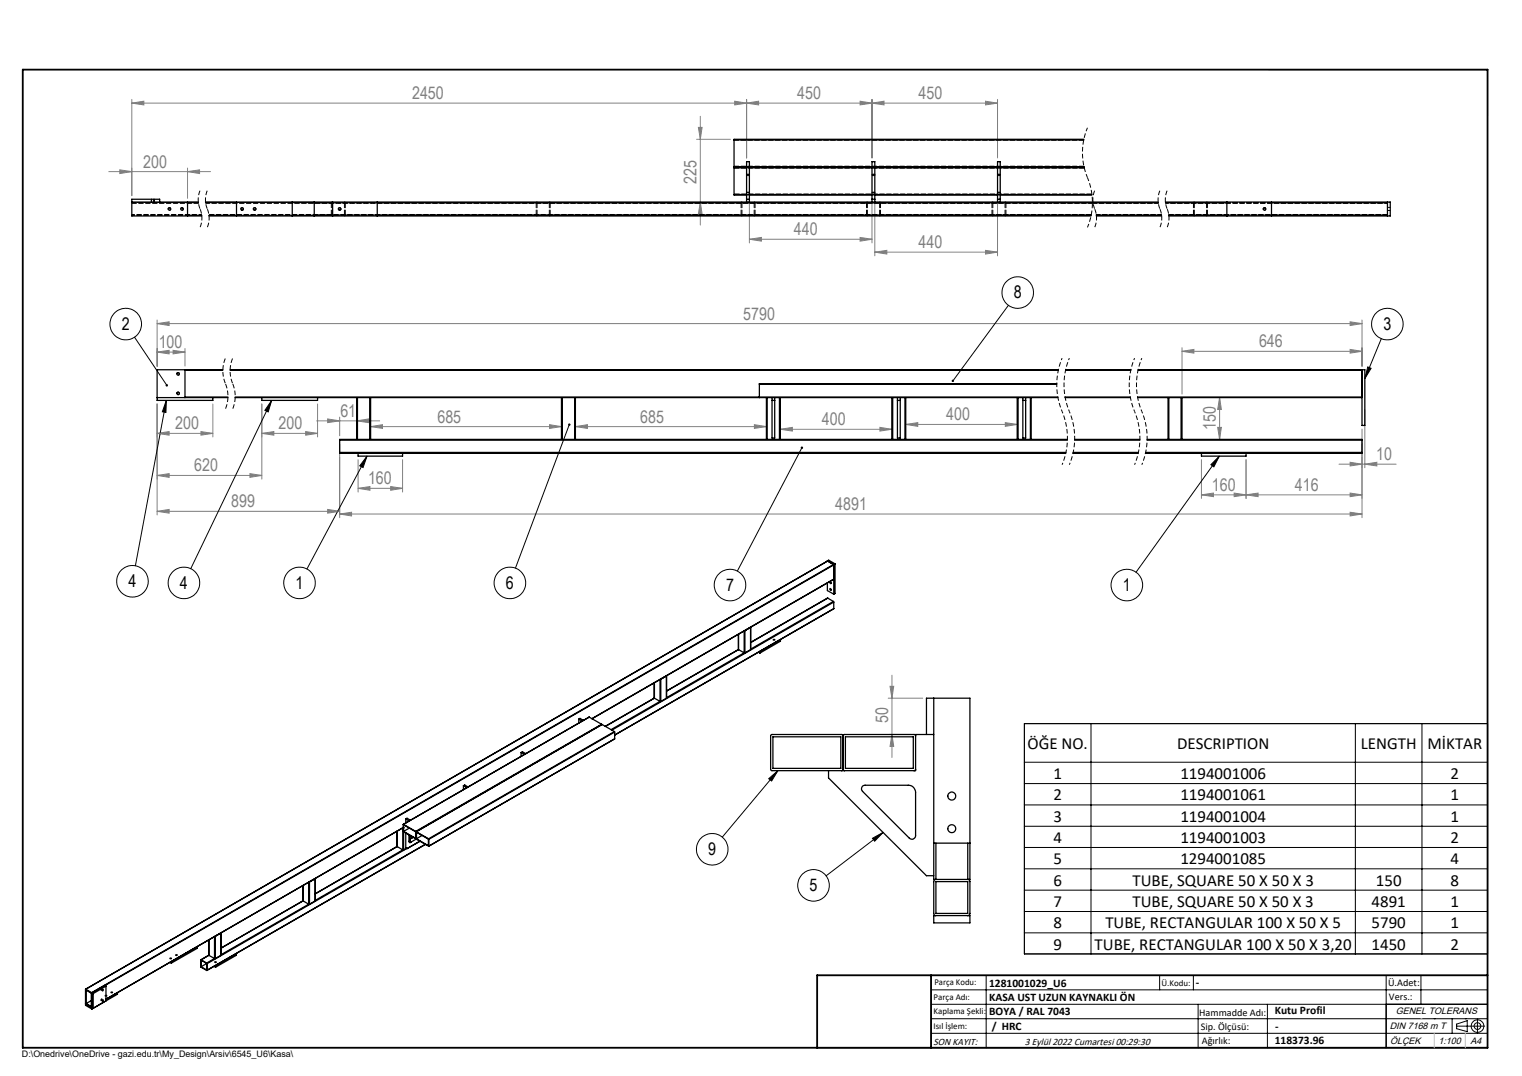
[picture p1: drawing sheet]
<svg xmlns="http://www.w3.org/2000/svg" width="420mm" height="297mm" viewBox="0 0 420 297" stroke-linecap="round" stroke-linejoin="round" font-family="sans-serif">
<g fill="none" stroke="#000" stroke-width=".28" stroke-dasharray="1.3 .6" stroke-dashoffset="-.1" stroke-linecap="butt">
<path d="M55.2 52.6l-.5 2.5 .5 2.6M55.2 57.7l.5 2.5-.5 2.6M57.2 52.6l-.5 2.5 .5 2.6M57.2 57.7l.5 2.5-.5 2.6M302.1 52.6l-.5 2.5 .5 2.6M302.1 57.7l.5 2.5-.5 2.6M320.1 52.6l-.5 2.5 .5 2.6M320.1 57.7l.5 2.5-.5 2.6M322.1 52.6l-.5 2.5 .5 2.6M322.1 57.7l.5 2.5-.5 2.6M62.2 98.9a9.1 9.1 0 0 0 0 7M64.2 98.9a9.1 9.1 0 0 0 0 7"/>
<path d="M62.2 105.9a9.1 9.1 0 0 1 0 7M64.2 105.9a9.1 9.1 0 0 1 0 7"/>
</g>
<path d="M300.1 35.3a17.9 17.9 0 0 0 0 13.7M300.1 49a17.9 17.9 0 0 1 0 13.8" fill="none" stroke="#000" stroke-width=".28" stroke-dasharray="1.3 .6" stroke-dashoffset=".2" stroke-linecap="butt"/>
<path d="M293.1 98.9a19.1 19.1 0 0 0 0 14.7M295.1 98.9a19.1 19.1 0 0 0 0 14.7M313.1 98.9a19.1 19.1 0 0 0 0 14.7M315.1 98.9a19.1 19.1 0 0 0 0 14.7M293.1 113.6a19.1 19.1 0 0 1 0 14.7M295.1 113.6a19.1 19.1 0 0 1 0 14.7M313.1 113.6a19.1 19.1 0 0 1 0 14.7M315.1 113.6a19.1 19.1 0 0 1 0 14.7" fill="none" stroke="#000" stroke-width=".28" stroke-dasharray="1.3 .6" stroke-dashoffset=".7" stroke-linecap="butt"/>
<g fill="none" stroke="#000" stroke-width=".28">
<path d="M350.2 19.2h60.3v12.6M41.8 55v.8M42.5 55v.8M46.4 57.8a.38 .38 0 0 1 .3-.5 .38 .38 0 0 1 .4 .4 .38 .38 0 0 1-.4 .4M49.8 57.8a.38 .38 0 0 1 .4-.5 .38 .38 0 0 1 .4 .4 .38 .38 0 0 1-.5 .4M66.4 57.8a.38 .38 0 0 1 .4-.5 .38 .38 0 0 1 .4 .4 .38 .38 0 0 1-.5 .4M69.9 57.8a.38 .38 0 0 1 .3-.5 .38 .38 0 0 1 .4 .4 .38 .38 0 0 1-.4 .4M93.3 57.8a.38 .38 0 0 1 .4-.5 .38 .38 0 0 1 .4 .4 .38 .38 0 0 1-.5 .4M348.6 57.8a.38 .38 0 0 1 .3-.5 .38 .38 0 0 1 .4 .5 .38 .38 0 0 1-.5 .3M37.1 93.1l8.9 13.3M278.3 84.3l-15.3 20.8M381.2 93.5l-4.6 11"/>
<path d="M45.9 110.5l-.1 3.3-1-.1zM45.9 110.5l-8.5 45.7M48.8 103.3a.39 .39 0 0 1 .3-.5 .39 .39 0 0 1 .4 .4 .39 .39 0 0 1-.5 .4M48.8 108.7a.39 .39 0 0 1 .3-.5 .39 .39 0 0 1 .4 .4 .39 .39 0 0 1-.5 .4M75 110.5l-1 3.2-.9-.4zM75 110.5l-22.4 46.5M157.1 117.2l-14.9 39.6M377.4 101.3l1 .4-1.8 2.8zM101.3 125.9l-1.1 3.1-.9-.4zM101.3 125.9l-16.6 31.2M221.3 123.6l-17.8 34M336.5 125.9l-1.5 3-.8-.6z"/>
<path d="M336.5 125.9l-23 32.1M282.7 199.7h127.8v63.6h-127.8zM301.1 199.7v63.6M374 199.7v63.6M392.4 199.7v63.6M212.1 214.9l2.6-2.2-1.8 2.9zM214.7 212.7l-15.4 18.4M282.7 210.4h127.8M282.7 216.3h127.8M240.8 231.4l2.9-1.6-2.3 2.4zM243.7 229.8l-15.7 12M282.7 222.2h127.8"/>
<path d="M282.7 228.1h127.8M282.7 233.9h127.8M282.7 239.8h127.8M282.7 245.7h127.8M282.7 251.6h127.8M282.7 257.5h127.8M256.9 273.2h153.6M256.9 277.2h153.6M272.1 269.2v20M320 269.2v4M329.3 269.2v4M330.6 277.2v12"/>
<path d="M349.7 277.2v12M382.5 269.2v20M392.1 269.2v8M256.9 281.2h153.6M256.9 285.2h153.6M395.8 281.2h.1M400.7 281.2v4M402 283.2h7.7M402 282.7l2.9-1v3.1l-2.9-.9zM404.4 281.2h.1M407.7 281.3v3.8"/>
<circle cx="34.7" cy="89.4" r="4.4"/>
<circle cx="280.9" cy="80.8" r="4.3"/>
<circle cx="382.9" cy="89.4" r="4.4"/>
<circle cx="36.6" cy="160.5" r="4.4"/>
<circle cx="50.7" cy="160.9" r="4.3"/>
<circle cx="82.6" cy="160.9" r="4.3"/>
<circle cx="140.7" cy="160.9" r="4.3"/>
<circle cx="201.5" cy="161.5" r="4.4"/>
<circle cx="213.6" cy="176.5" r=".22"/>
<circle cx="311" cy="161.5" r="4.4"/>
<circle cx="196.6" cy="234.4" r="4.3"/>
<circle cx="224.5" cy="244.4" r="4.4"/>
<circle cx="28" cy="273.1" r=".21"/>
<circle cx="28" cy="275.9" r=".21"/>
<circle cx="29.2" cy="274.8" r=".22"/>
<circle cx="30.8" cy="273.9" r=".22"/>
<circle cx="47.1" cy="264.5" r=".22"/>
<circle cx="48.7" cy="263.6" r=".22"/>
<circle cx="59.4" cy="265.5" r=".22"/>
<circle cx="407.7" cy="283.2" r=".93"/>
<circle cx="407.7" cy="283.2" r="1.74"/>
</g>
<g fill="none" stroke="#808080" stroke-width=".28">
<path d="M36.4 28.5l3.3-.6v1.1zM36.4 27.4v26.6M36.4 28.5h238.9M192.2 38.4h9.4M192.7 35.2h1l-.4 3.2zM193.3 32.1v30M202.7 27.9l3.3 .6-3.3 .5zM206 28.5l3.3-.6v1.1zM206 27.4v16.2M237.3 27.9l3.3 .6-3.3 .5zM240.6 28.5l3.3-.6v1.1zM240.6 27.4v16.2"/>
<path d="M272 27.9l3.3 .6-3.3 .5zM275.3 27.4v16.2M30 47.4h28.1M33.1 46.9l3.3 .5-3.3 .5zM51.8 47.4l3.3-.5v1zM51.8 46.4v8.3M193.3 55.8l.4 3.3h-1zM206.8 56v11.1M240.6 56v11.1M241.4 56v14.6M275.3 56v14.6M206.8 66l3.3-.5v1.1z"/>
<path d="M206.8 66h33.8M237.3 65.5l3.3 .5-3.3 .6zM241.4 69.6l3.3-.5v1zM241.4 69.6h33.9M272 69.1l3.3 .5-3.3 .5zM43.4 89.3l3.3-.5v1zM43.4 97.2l3.3-.5v1zM43.4 88.3v12.9M43.4 89.3h332.4M43.4 97.2h7.6M47.8 96.7l3.2 .5-3.2 .5zM51 96.2v4.8"/>
<path d="M326.2 97l3.3-.6v1.1zM326.2 96v12.8M326.2 97h49.6M372.6 88.8l3.2 .5-3.2 .5zM372.6 96.4l3.2 .6-3.2 .5zM375.8 88.3v12.9M43.4 119.6l3.3-.5v1zM43.4 111.5v30.6M43.4 119.6h15.3M55.5 119.1l3.2 .5-3.2 .5zM58.7 111.5v9.1M72.2 119.6l3.4-.5v1z"/>
<path d="M72.2 111.5v20.8M72.2 119.6h15.4M84.3 119.1l3.3 .5-3.3 .5zM87.4 116.2h17.4M87.6 111.5v9.1M90.4 115.6l3.3 .6-3.3 .5zM93.7 115.1v5.2M98.4 116.2l3.3-.6v1.1zM102.3 117.8l3.3-.6v1zM102.3 117.8h52.6M151.7 117.2l3.2 .6-3.2 .4zM158.8 117.8l3.3-.6v1z"/>
<path d="M158.8 117.8h52.7M208.2 117.2l3.3 .6-3.3 .4zM215.3 118.5l3.4-.5v1zM215.3 118.5h30.8M242.8 118l3.3 .5-3.3 .5zM249.9 117.2l3.4-.5v1zM249.9 117.2h30.8M277.4 116.7l3.3 .5-3.3 .5zM336 118h1l-.5 3.3zM336.5 109.7l.5 3.3h-1zM336.5 109.7v11.6M375.8 118.4v24.5"/>
<path d="M376.6 113v16.1M43.4 131.2l3.3-.5v1.1zM43.4 131.2h28.8M69 130.7l3.2 .5-3.2 .6zM93.7 122.5v20.4M98.8 134.8l3.3-.5v1zM98.8 126.9v8.9M98.8 134.8h12.3M107.8 134.3l3.3 .5-3.3 .5zM111.1 126.9v8.9M331.5 136.6l3.4-.5v1zM331.5 126.9v10.7"/>
<path d="M340.6 136.1l3.3 .5-3.3 .5zM343.9 136.6l3.3-.5v1zM343.9 126.9v10.7M369.5 128.1h15.8M372.6 127.6l3.2 .5-3.2 .5zM372.6 136.1l3.2 .5-3.2 .5zM375.8 136.6h-44.3M376.6 128.1l3.3-.5v1zM43.4 141.1l3.3-.5v1zM43.4 141.1h50.3M90.4 140.6l3.3 .5-3.3 .5zM93.7 141.9l3.3-.5v1z"/>
<path d="M93.7 141.9h282.1M372.6 141.4l3.2 .5-3.2 .5zM245.1 192.7h9.5M245.6 189.4h1l-.5 3.3zM246.1 186.4v22.7M245.1 202.7h6.5M246.1 202.7l.5 3.3h-1z"/>
</g>
<path d="M410.5 277.2h-28v12M225.5 289.2h185" fill="none" stroke="#000" stroke-width=".35"/>
<path d="M6.3 19.2h404.2v270h-404.2zM256.9 269.2v20M410.5 269.2h-185v20" fill="none" stroke="#000" stroke-width=".5"/>
<path d="M392.1 281.2h.1M395.8 285.2v4M404.4 285.2v4" fill="none" stroke="#c0c0c0" stroke-width=".28"/>
<g fill="#808080">
<path d="M372.6 88.8l3.2 .5-3.2 .5zM43.4 89.3l3.3-.5v1zM340.6 136.1l3.3 .5-3.3 .5zM331.5 136.6l3.4-.5v1zM151.7 117.2l3.2 .6-3.2 .4zM102.3 117.8l3.3-.6v1zM107.8 134.3l3.3 .5-3.3 .5zM98.8 134.8l3.3-.5v1zM208.2 117.2l3.3 .6-3.3 .4zM158.8 117.8l3.3-.6v1zM84.3 119.1l3.3 .5-3.3 .5zM72.2 119.6l3.4-.5v1zM47.8 96.7l3.2 .5-3.2 .5zM43.4 97.2l3.3-.5v1zM55.5 119.1l3.2 .5-3.2 .5zM43.4 119.6l3.3-.5v1zM277.4 116.7l3.3 .5-3.3 .5zM249.9 117.2l3.4-.5v1zM372.6 96.4l3.2 .6-3.2 .5zM326.2 97l3.3-.6v1.1zM376.6 128.1l3.3-.5v1zM372.6 127.6l3.2 .5-3.2 .5zM272 69.1l3.3 .5-3.3 .5zM241.4 69.6l3.3-.5v1zM237.3 65.5l3.3 .5-3.3 .6zM206.8 66l3.3-.5v1.1z"/>
<path d="M215.3 118.5l3.4-.5v1zM242.8 118l3.3 .5-3.3 .5zM343.9 136.6l3.3-.5v1zM372.6 136.1l3.2 .5-3.2 .5zM36.4 28.5l3.3-.6v1.1zM202.7 27.9l3.3 .6-3.3 .5zM206 28.5l3.3-.6v1.1zM237.3 27.9l3.3 .6-3.3 .5zM240.6 28.5l3.3-.6v1.1zM272 27.9l3.3 .6-3.3 .5z"/>
<path d="M43.4 131.2l3.3-.5v1.1zM69 130.7l3.2 .5-3.2 .6z"/>
<path d="M33.1 46.9l3.3 .5-3.3 .5zM51.8 47.4l3.3-.5v1z"/>
<path d="M372.6 141.4l3.2 .5-3.2 .5zM93.7 141.9l3.3-.5v1z"/>
<path d="M90.4 140.6l3.3 .5-3.3 .5zM43.4 141.1l3.3-.5v1z"/>
<path d="M246.1 202.7l.5 3.3h-1zM245.6 189.4h1l-.5 3.3z"/>
<path d="M193.3 55.8l.4 3.3h-1zM192.7 35.2h1l-.4 3.2z"/>
<path d="M336.5 109.7l.5 3.3h-1zM336 118h1l-.5 3.3z"/>
<path d="M90.4 115.6l3.3 .6-3.3 .5zM98.4 116.2l3.3-.6v1.1z"/>
</g>
<path d="M262.7 104.9v.5l.3-.3-.3 .3a.34 .34 0 0 0 .5-.1 .34 .34 0 0 0 0-.4 .34 .34 0 0 0-.5 0zM45.8 106.1v.5h.4l-.2-.2 .3 .2v-.4zM75 110.5l-1 3.2-.9-.4zM45.9 110.5l-.1 3.3-1-.1zM101.3 125.9l-1.1 3.1-.9-.4zM156.9 116.9a.33 .33 0 0 0-.1 .5 .33 .33 0 0 0 .5 0 .33 .33 0 0 0-.1-.5l-.1 .3 .1-.3zM336.5 125.9l-1.5 3-.8-.6zM377.4 101.3l1 .4-1.8 2.8zM221.1 123.3a.34 .34 0 0 0-.1 .5 .34 .34 0 0 0 .5 0 .34 .34 0 0 0-.1-.5l-.1 .3 .1-.3zM240.8 231.4l2.9-1.6-2.3 2.4zM212.1 214.9l2.6-2.2-1.8 2.9z" fill="#000"/>
<g fill="none" stroke="#000" stroke-width=".35">
<path d="M202.6 38.6h96.4M202.6 38.6v7.4M299.1 38.4h-96.5v.2M36.4 55.8h18.3M44.1 55.8v-.8h-7.7v4.6h19.3M51.8 59.4h3.9M51.8 55.9h2.9M51.8 55.8v3.8M56.7 55.8h244.7M56.7 55.9h8.6M57.6 59.4h7.7M57.7 59.6h243.4"/>
<path d="M65.3 55.8v3.8M80.6 55.8v3.8M80.6 59.4h6.1M80.6 55.9h6.1M86.7 59.4v.2M86.7 55.8v.2M86.7 59.4h5.1M86.7 56h5.1M86.7 56v3.4M91.8 55.8v3.8M104.1 59.4h197M104.1 56h197.3"/>
<path d="M104.1 55.8v3.8M202.6 46v.1M202.6 53.7v.1h3.4M202.6 46.1v.2M202.6 46.3v7.4M202.6 46.1h3.4M202.6 46h3.4M202.6 46.3h3.4M202.6 53.7h3.4M206 55h.8M206 55.8v-11.2h.8v11.2M206.8 46.1h33.8"/>
<path d="M206.8 53.8h33.8M206.8 46h33.8M206.8 46.3h33.8M206.8 53.7h33.8M240.6 55h.8M240.6 55.8v-11.2h.8v11.2M241.4 46.1h33.9M241.4 53.8h33.9M241.4 46h33.9M241.4 46.3h33.9M241.4 53.7h33.9M275.3 55.8v-11.2h.7v11.2"/>
<path d="M275.3 55h.7M276 46.1h23.2M276 53.8h25.3M276 46h23.1M276 46.3h23.2M276 53.7h25.3M301.6 55.8h18M301.6 56h18M302.5 59.4h18M302.5 59.6h18M321.6 55.8h62v3.8h-61.1M321.6 56h17"/>
<path d="M322.5 59.4h16.1M338.6 55.8v3.8M350.9 55.8v3.8M350.9 59.4h32M350.9 56h32M382.9 59.4v.2M382.9 55.8v.2M382.9 56v3.4M43.4 109.7h19.5M51 102.2h10.5M51 109.6h11.9M51 102.1v7.6"/>
<path d="M61.5 102.1h-18.1v8.4h15.3v-.8M63.5 102.1h228.6M63.5 102.2h228.5M64.9 109.7h33.5M64.9 109.6h227M72.2 109.7v.8h15.4v-.8M98.4 109.7h.2M98.4 109.7v11.6M98.6 109.7h3.4M98.6 109.7v11.6M102 109.7h.2M102 109.7v11.6"/>
<path d="M102.2 109.7h52.8M102.3 109.7v11.6M154.9 109.7v11.6M155 109.7h.2M155.2 109.7h3.4M155.2 109.7v11.6M158.6 109.7h.2M158.6 109.7v11.6M158.8 109.7h133.1M158.8 109.7v11.6M209.6 106v3.7M209.6 106h82"/>
<path d="M211.5 109.7v11.6M211.7 109.7v11.6M213 110.5h.8M213 109.7v11.2h.8v-11.2M215.1 109.7v11.6M215.3 109.7v11.6M246.1 109.7v11.6M246.3 109.7v11.6M247.7 110.5h.7M247.7 109.7v11.2h.7v-11.2M249.7 109.7v11.6M249.9 109.7v11.6"/>
<path d="M280.7 109.7v11.6M281 109.7v11.6M282.3 110.5h.7M282.3 109.7v11.2h.7v-11.2M284.3 109.7v11.6M284.6 109.7v11.6M291.6 105.9h-82v.1M293.9 109.6h18M293.9 109.7h18M294 102.2h18M294.1 102.1h18M313.9 109.6h61.9"/>
<path d="M313.9 109.7h8.4M314 102.2h61.8M314.1 102.1h62.5v15.3h-.8v-15.3M322.3 109.7h.2M322.3 109.7v11.6M322.5 109.7h3.4M322.5 109.7v11.6M325.9 109.7h.2M325.9 109.7v11.6M326.1 109.7h49.7M326.2 109.7v11.6M93.7 124.9v.2h200.4"/>
<path d="M93.7 124.9h200.4M93.7 121.5h200.8M93.7 121.5v3.4M98.4 121.3h-4.7v.2M98.4 121.3h.2M98.6 121.3h3.4M98.8 125.1v.8h12.3v-.8M102 121.3h.3M102.3 121.3h52.6M154.9 121.3h.3M155.2 121.3h3.4M158.6 121.3h.2"/>
<path d="M158.8 121.3h52.7M211.5 121.3h.2M211.7 121.3h3.4M215.1 121.3h.2M215.3 121.3h30.8M246.1 121.3h.2M246.3 121.3h3.4M249.7 121.3h.2M249.9 121.3h30.8M280.7 121.3h.3M281 121.3h3.3M284.3 121.3h.3"/>
<path d="M284.6 121.3h9.9M296.1 125.1h18M296.1 124.9h18M296.5 121.5h18M296.5 121.3h18M316.1 124.9h59.7M316.5 121.5h59.3M316.5 121.3h5.8M322.3 121.3h.2M322.5 121.3h3.4M325.9 121.3h.3M326.2 121.3h49.6v.2"/>
<path d="M331.5 125.1v.8h12.4v-.8M375.8 124.9v.2h-59.7M375.8 121.5v3.4M228.3 154.8l.1 .1M228.3 154.8l1.8 1.1M228.3 154.8l.4-.2 1.7 1M228.4 154.9l-204.8 118.1M228.4 154.9l1.6 .9M230 155.8l-201 116.2M230 155.8l-204.7 118.2M230 159.9l-66.7 38.5M230.1 155.9v8.1"/>
<path d="M230.4 155.6l-.3 .3M230.4 155.6v8.2l-.3 .2M203.8 179.2v.1M203.8 179.3l-19.9 11.4M203.8 179.3l-19.9 11.5M203.8 175v4.3M203.8 179.3l1.6 .9M205.4 174.2v6M205.5 174.1h.1M205.6 174.1v6.1M207.1 173.2v6.1M207.1 173.2l-1.5 .9"/>
<path d="M207.1 179.3l-1.5 .9M209.7 179.8h.1M209.7 179.8v.5M215.3 176.6h.1M215.4 176.6v.4l-5.7 3.3M215.4 176.6l-5.7 3.2M228.3 160.9v2.1l1.8 1M228.4 165.1l-21.2 12.2M228.4 165.1l-21.2 12.3M228.4 165.1l1.6 .9M230 166l.1 .2M230 166l-22.8 13.2"/>
<path d="M230.1 168l-.1 .1M230.1 168l-60.5 34.9M230.1 166.2v1.8M230.1 166.2l-61.3 35.3M159.7 198.5v1.1M159.7 198.5l.9 .5M159.7 198.5l.4-.2 .8 .5M160.6 199v.1M160.9 198.8l-.3 .2M160.9 198.8v.1M162.6 197.9l-51.3 29.6M162.6 197.9l3.4 2"/>
<path d="M166 199.9l.1 .1M166 199.9l-51.3 29.6M166.1 200h.1M166.1 200l-51.3 29.6M166.2 200l-51.3 29.6M166.2 200l3.3 1.9M180.5 188.5l.1 4.2M180.6 192.7l-13.6 7.8M180.6 192.7l1.5 .9M180.6 192.7l-13.5 7.8M180.6 188.5v4.2M182.1 193.6h.3"/>
<path d="M182.1 193.6l-13.5 7.8M182.1 187.6v6M182.2 187.5h.2M182.4 187.5l1.5-1v6.2M182.4 187.5v6.1M183.9 192.7l-1.5 .9M183.9 192.6v.1M205.4 180.2h.2M205.4 180.2l-21.5 12.4M209.3 180l.4 .3M257.7 192.7v50h.6M127.9 216.9v1"/>
<path d="M127.9 216.9l.9 .5M127.9 216.9l.3-.2 .9 .5M128.8 217.4h.1M129.1 217.2l-.3 .2M129.1 217.2h.1M143.8 207.7v1.1M143.8 207.7l.9 .5M143.8 207.7l.3-.2 .9 .5M144.7 208.2h.1M145 208l-.3 .2M145 208v.1M169.5 201.9l.1 .2"/>
<path d="M169.5 201.9l-51.2 29.6M169.6 203.9v.1M169.6 203.9l-51.3 29.7M169.6 202.1l-51.2 29.6M169.6 202.1v1.8M213.3 203.4h18.7v8.7h-18.7zM228.6 212.7v2l27.1 27h2M232.7 212.3l-.4 .4M232.7 203.1l.3-.4h19.3l.4 .4M232.7 212.3l.3 .4M232.7 203.1v9.2M233.3 203.4h18.7v8.7h-18.7z"/>
<path d="M237.9 217.1l.8-.4h11.9a1.99 1.99 0 0 1 2.1 2v11.9a1 1 0 0 1-.7 1 1 1 0 0 1-1.1-.3l-12.9-12.9-.3-.5zM252.7 212.3l-.5 .4M255.7 202.7v-10h12v50h-.6M257.7 202.7h-5v10h-39.7l-.3-.3v-9.3l.3-.4h19.3l.4 .4M109.6 229.4v4.3M109.6 233.6l-22.6 13.1 22.6-13M109.6 233.7l1.6 .9M111.2 234.6h.2M111.2 234.6l-24.2 13.9M111.2 228.5v6.1M111.3 228.5h.1M111.3 228.5l-82.1 47.3"/>
<path d="M111.3 228.4l-82.1 47.5M111.3 229.6l3.5 1.9M111.3 227.5v2.1M111.3 227.5l3.4 2M111.4 227.7l3.3 1.9v1.8l-3.3-1.9zM111.4 229.6v5M112 226.1v1.1M112 229.9v4.1l.3 .2 3.6-2-58.7 33.8M112 226.1l.9 .5M112 226.1l.3-.3 .9 .6M112.1 234.1l-.7 .5M112.9 226.6h.1"/>
<path d="M112.9 230.5v1.8M112.9 228.6l-1.5 .9M113.2 232.1l.3 .3M113.2 226.4l-.3 .2M113.2 226.4h.1M113.2 230.6v1.5M113.2 232.1l-.3 .2M114 231.1l-.8 .5 .8-.5M114.7 229.5l.1 .1M114.8 231.5l3.5 2.1M114.8 231.5h.1M114.8 229.6v1.9"/>
<path d="M114.9 231.6l-1.8 1-.2-.3M114.9 229.6h-.1M114.9 229.6l3.4 1.9M114.9 229.7l3.3 1.9v1.8l-3.3-1.9zM116.5 230.6l-1.6 .9M117.4 233l-60.2 34.8M117.4 233.1l-60.3 34.8M118.3 231.5l.1 .2M118.4 231.7l-.1 1.9M257.7 232.7h10M258.3 232.7v10M267.1 232.7v10"/>
<path d="M57.6 259.5v4.2M57.6 259.4v4.3M59.2 258.5v6.1M59.4 258.4l1.6-.9v6.2M59.4 258.4l-.1 .1M59.4 258.4v6.2M83.6 244.4v4.3M83.6 248.6l-22.6 13.1M83.6 248.7l1.6 .9M83.6 248.7l-22.6 13M85.2 249.6h.2M85.2 249.6l-24.2 13.9"/>
<path d="M85.2 243.5v6.1M85.4 243.4l-.1 .1M85.4 243.4l1.6-.9v6.2M85.4 243.4v6.2M87 248.7l-1.6 .9M87 248.6v.1M257.7 252.7h10v2h-10zM258.3 242.7l-.4 .1-.2 .4v9l.2 .4 .4 .1M258.3 243.3h8.8v8.8h-8.8zM258.3 242.7h8.8M267.1 242.7l.6 .5v9l-.6 .5M23.6 273.1v4l1.7 1"/>
<path d="M23.6 273.1l1.7 .9M23.6 277.1v.4l1.8 1M23.8 273.3l1.4 .8v3.7l-1.4-.8zM25.2 276.2l-1.4 .8M25.3 274l.1 .1M25.4 274v4.5M25.4 274l.3 .2M25.7 274.2v4.1l-2.1-1.2M29.2 272.2l-3.5 2M29.2 272.2v4.1M29.2 272.2l-.3-.2-3.5 2M32.4 274v.4l-7 4.1"/>
<path d="M46.9 265.6l.4 .2M47.2 265.4l.1 .1M47.3 265.5v.3M54.3 261.3l.1 .1M54.4 261.4v.4l-7.1 4M54.4 261.4l-7.1 4.1M55.5 264.9l-.1 2 1.8 .9M55.5 264.9l1.5 .9M57 265.8l.2 .2M57 266v1.8l-1.5-1M57 266l-1.5-1v1.8M57 266l-1.5 .8"/>
<path d="M57.2 266v1.8M57.6 263.7l-2.2 1.2M57.6 263.7l1.6 .9M57.6 263.7l-2.1 1.2M59.1 266.7l.4 .3M59.2 264.6h.2M59.2 264.6l-2.2 1.2M59.4 266.6h.1M59.5 266.6v.4M61 263.7l-1.6 .9M61 263.6v.1M65.1 263.3h.1"/>
<path d="M65.1 263.3l-5.6 3.3M65.1 263.3v.4l-5.6 3.3"/>
<circle cx="46.8" cy="57.7" r=".34"/>
<circle cx="50.2" cy="57.7" r=".34"/>
<circle cx="66.8" cy="57.7" r=".34"/>
<circle cx="70.3" cy="57.7" r=".34"/>
<circle cx="93.7" cy="57.7" r=".34"/>
<circle cx="348.9" cy="57.7" r=".33"/>
<circle cx="49.1" cy="108.6" r=".33"/>
<circle cx="49.1" cy="103.2" r=".34"/>
<circle cx="229.2" cy="162.6" r=".23"/>
<circle cx="229.2" cy="160.8" r=".23"/>
<circle cx="262.7" cy="219.7" r="1.1"/>
<circle cx="262.7" cy="228.7" r="1.1"/>
<circle cx="28.4" cy="273.3" r=".18"/>
<circle cx="28.4" cy="276.1" r=".18"/>
</g>
<g fill="none" stroke="#000" stroke-width=".28" stroke-dasharray="1.3 .6">
<path d="M299 38.7h-96.4M299.1 38.6h-96.5M54.7 55.9h-18.3M54.8 56.1h-18.4M91.4 59.4l.3 .2M91.7 55.7l-.3 .3M95 59.6l.3-.2M95.3 56l-.3-.3M148 59.4l.2 .2M148.2 55.7l-.2 .3M151.6 59.6l.2-.2M151.8 56l-.2-.3"/>
<path d="M204.5 59.4l.2 .2M204.7 55.7l-.2 .3M208.1 59.6l.3-.2M208.4 56l-.3-.3M239.1 59.4l.3 .2M239.4 55.7l-.3 .3M242.7 59.6l.3-.2M243 56l-.3-.3M273.7 59.4l.3 .2M274 55.7l-.3 .3M277.4 59.6l.2-.2M277.6 56l-.2-.3"/>
<path d="M299.1 45.9h-96.5M299.1 46h-96.5M299.2 46.3h-96.6M301.5 56h-214.8M301.5 55.9h-214.8M329.3 59.4l.3 .2M329.6 55.7l-.3 .3M333 59.6l.2-.2M333.2 56l-.2-.3M382.9 59.2h-60.4M382.9 59.4h-60.4"/>
</g>
<path d="M55.6 59.2h-19.2M55.7 59.4h-19.3M382.9 56.1h-61.2M382.9 55.9h-61.3M382.9 56h-61.3" fill="none" stroke="#000" stroke-width=".28" stroke-dasharray="1.3 .6" stroke-dashoffset=".5"/>
<g fill="none" stroke="#000" stroke-width=".28" stroke-dasharray="1.3 .6" stroke-dashoffset="-.1">
<path d="M91.4 56v3.4M91.7 56v3.4M95 59.4v-3.4M95.3 59.4v-3.4M148 56v3.4M148.2 56v3.4M151.6 59.4v-3.4M151.8 59.4v-3.4M204.5 56v3.4M204.7 56v3.4M208.1 59.4v-3.4M208.4 59.4v-3.4"/>
<path d="M239.1 56v3.4M239.4 56v3.4M242.7 59.4v-3.4M243 59.4v-3.4M273.7 56v3.4M274 56v3.4M277.4 59.4v-3.4M277.6 59.4v-3.4M299.2 46.4h-96.6M301.1 59.4h-243.4M301.3 53.6h-98.7M329.3 56v3.4"/>
<path d="M329.6 56v3.4M333 59.4v-3.4M333.2 59.4v-3.4"/>
</g>
<g fill="none" stroke="#000" stroke-width=".28" stroke-dasharray="1.3 .6" stroke-dashoffset=".4">
<path d="M41.8 55v.7M42.5 55.7v-.7M206 53.2h.8M206 53.8h.8M206 53.1h.8M206 48.5h.8M206 48.2h.8M206.8 46.1h-.8M206.8 48.1h-.8M206.8 46h-.8M206.8 46.3h-.8M206.8 53.7h-.8"/>
<path d="M240.7 53.2h.7M240.7 53.8h.7M240.7 53.1h.7M240.7 48.5h.7M240.7 48.2h.7M241.4 46.1h-.7M241.4 48.1h-.7M241.4 46h-.7M241.4 46.3h-.7M241.4 53.7h-.7M275.3 53.2h.7M275.3 53.8h.7"/>
<path d="M275.3 53.1h.7M275.3 48.5h.7M275.3 48.2h.7M276 46.1h-.7M276 48.1h-.7M276 46h-.7M276 46.3h-.7M276 53.7h-.7M382.9 58.1h.7M383.6 57.2h-.7"/>
</g>
<path d="M104.1 59.4h-12.3M104.1 56h-12.3M301.5 56.1h-244.7M301.5 55.9h-244.8M319.6 55.9h-18M319.6 56h-18M319.7 56.1h-18M320.5 59.2h-18M320.5 59.4h-18M350.9 59.4h-12.3M350.9 56h-12.3" fill="none" stroke="#000" stroke-width=".28" stroke-dasharray="1.3 .6" stroke-dashoffset=".2"/>
<path d="M301.1 59.2h-243.5M301.3 53.7h-98.7" fill="none" stroke="#000" stroke-width=".28" stroke-dasharray="1.3 .6" stroke-dashoffset="-.2"/>
<path d="M301.1 59.4h-214.4" fill="none" stroke="#000" stroke-width=".28" stroke-dasharray="1.3 .6" stroke-dashoffset=".1"/>
<path d="M51.8 59.4h-15.4M51.8 55.9h-15.4M80.7 59.4h-15.4M80.7 55.9h-15.4" fill="none" stroke="#000" stroke-width=".28" stroke-dasharray="1.3 .6" stroke-dashoffset=".6"/>
<g font-size="4.8" fill="#808080">
<text x="113.7" y="27.4">2450</text>
<text x="220" y="27.4">450</text>
<text x="253.5" y="27.4">450</text>
<text x="39.5" y="46.3">200</text>
<text x="192.2" y="50.7" transform="rotate(-90 192.2 50.7)">225</text>
<text x="219.1" y="65">440</text>
<text x="253.5" y="68.5">440</text>
<text x="205.1" y="88.2">5790</text>
<text x="347.4" y="95.9">646</text>
<text x="43.8" y="96.1">100</text>
<text x="48.4" y="118.5">200</text>
<text x="76.9" y="118.5">200</text>
<text x="93.9" y="115.1">61</text>
<text x="120.7" y="116.7">685</text>
<text x="176.7" y="116.7">685</text>
<text x="226.8" y="117.4">400</text>
<text x="261.1" y="116.1">400</text>
<text x="335.5" y="118.7" transform="rotate(-90 335.5 118.7)">150</text>
<text x="53.6" y="130.1">620</text>
<text x="379.8" y="127">10</text>
<text x="101.6" y="133.7">160</text>
<text x="334.4" y="135.5">160</text>
<text x="357.3" y="135.5">416</text>
<text x="63.8" y="140">899</text>
<text x="230.5" y="140.8">4891</text>
<text x="245.1" y="199.5" transform="rotate(-90 245.1 199.5)">50</text>
</g>
<g font-size="4.8">
<text x="279.8" y="82.3">8</text>
<text x="33.6" y="91">2</text>
<text x="381.8" y="91">3</text>
<text x="35.5" y="162">4</text>
<text x="49.7" y="162.5">4</text>
<text x="81.6" y="162.5">1</text>
<text x="139.6" y="162.5">6</text>
<text x="200.4" y="163">7</text>
<text x="309.9" y="163">1</text>
<text x="195.5" y="236">9</text>
<text x="223.4" y="245.9">5</text>
</g>
<g font-size="4.7">
<text x="283.6" y="206.8">ÖĞE NO.</text>
<text x="324.8" y="206.8">DESCRIPTION</text>
<text x="375.5" y="206.8">LENGTH</text>
<text x="393.9" y="206.8">MİKTAR</text>
<text x="290.7" y="215">1</text>
<text x="325.7" y="215">1194001006</text>
<text x="400.3" y="215">2</text>
<text x="290.7" y="220.9">2</text>
<text x="325.7" y="220.9">1194001061</text>
<text x="400.3" y="220.9">1</text>
<text x="290.7" y="226.8">3</text>
<text x="325.7" y="226.8">1194001004</text>
<text x="400.3" y="226.8">1</text>
<text x="290.7" y="232.7">4</text>
<text x="325.7" y="232.7">1194001003</text>
<text x="400.3" y="232.7">2</text>
<text x="290.7" y="238.6">5</text>
<text x="325.7" y="238.6">1294001085</text>
<text x="400.3" y="238.6">4</text>
<text x="290.7" y="244.5">6</text>
<text x="312.5" y="244.5">TUBE, SQUARE 50 X 50 X 3</text>
<text x="379.7" y="244.5">150</text>
<text x="400.3" y="244.5">8</text>
<text x="290.7" y="250.4">7</text>
<text x="312.5" y="250.4">TUBE, SQUARE 50 X 50 X 3</text>
<text x="378.5" y="250.4">4891</text>
<text x="400.3" y="250.4">1</text>
<text x="290.7" y="256.2">8</text>
<text x="305" y="256.2">TUBE, RECTANGULAR 100 X 50 X 5</text>
<text x="378.5" y="256.2">5790</text>
<text x="400.3" y="256.2">1</text>
<text x="290.7" y="262.1">9</text>
<text x="302.1" y="262.1">TUBE, RECTANGULAR 100 X 50 X 3,20</text>
<text x="378.5" y="262.1">1450</text>
<text x="400.3" y="262.1">2</text>
</g>
<g font-size="3.2">
<text x="272.9" y="272.3">1281001029_U6</text>
<text x="330" y="272.2">-</text>
<text x="272.9" y="280.3">BOYA / RAL 7043</text>
<text x="272.9" y="276.3">KASA UST UZUN KAYNAKLI ÖN</text>
<text x="351.8" y="280">Kutu Profil</text>
<text x="273.7" y="284.4">/ HRC</text>
<text x="351.9" y="284.3">-</text>
<text x="351.8" y="288.3">118373.96</text>
</g>
<g font-size="2.8">
<text x="383" y="272.2">Ü.Adet:</text>
<text x="330.9" y="280.3">Hammadde Adı:</text>
<text x="383.3" y="276">Vers.:</text>
<text x="331.4" y="284.3">Sip. Ölçüsü:</text>
<text x="257.6" y="288.3">SON KAYIT:</text>
<text x="282.8" y="288.3">3 Eylül 2022 Cumartesi 00:29:30</text>
<text x="331.6" y="288.3">Ağırlık:</text>
</g>
<g font-size="2.6">
<text x="385.2" y="279.9">GENEL TOLERANS</text>
<text x="383.5" y="284">DIN 7168 m T</text>
<text x="383.6" y="288.1">ÖLÇEK</text>
<text x="396.9" y="288.1">1:100</text>
<text x="405.8" y="288.1">A4</text>
</g>
<g font-size="2.5">
<text x="257.9" y="272">Parça Kodu:</text>
<text x="320.5" y="272">Ü.Kodu:</text>
<text x="257.6" y="280">Kaplama Şekli:</text>
<text x="257.6" y="276">Parça Adı:</text>
<text x="257.6" y="284.1">Isıl İşlem:</text>
<text x="6.1" y="291.6">D:\Onedrive\OneDrive - gazi.edu.tr\My_Design\Arsiv\6545_U6\Kasa\</text>
</g>
</svg>
